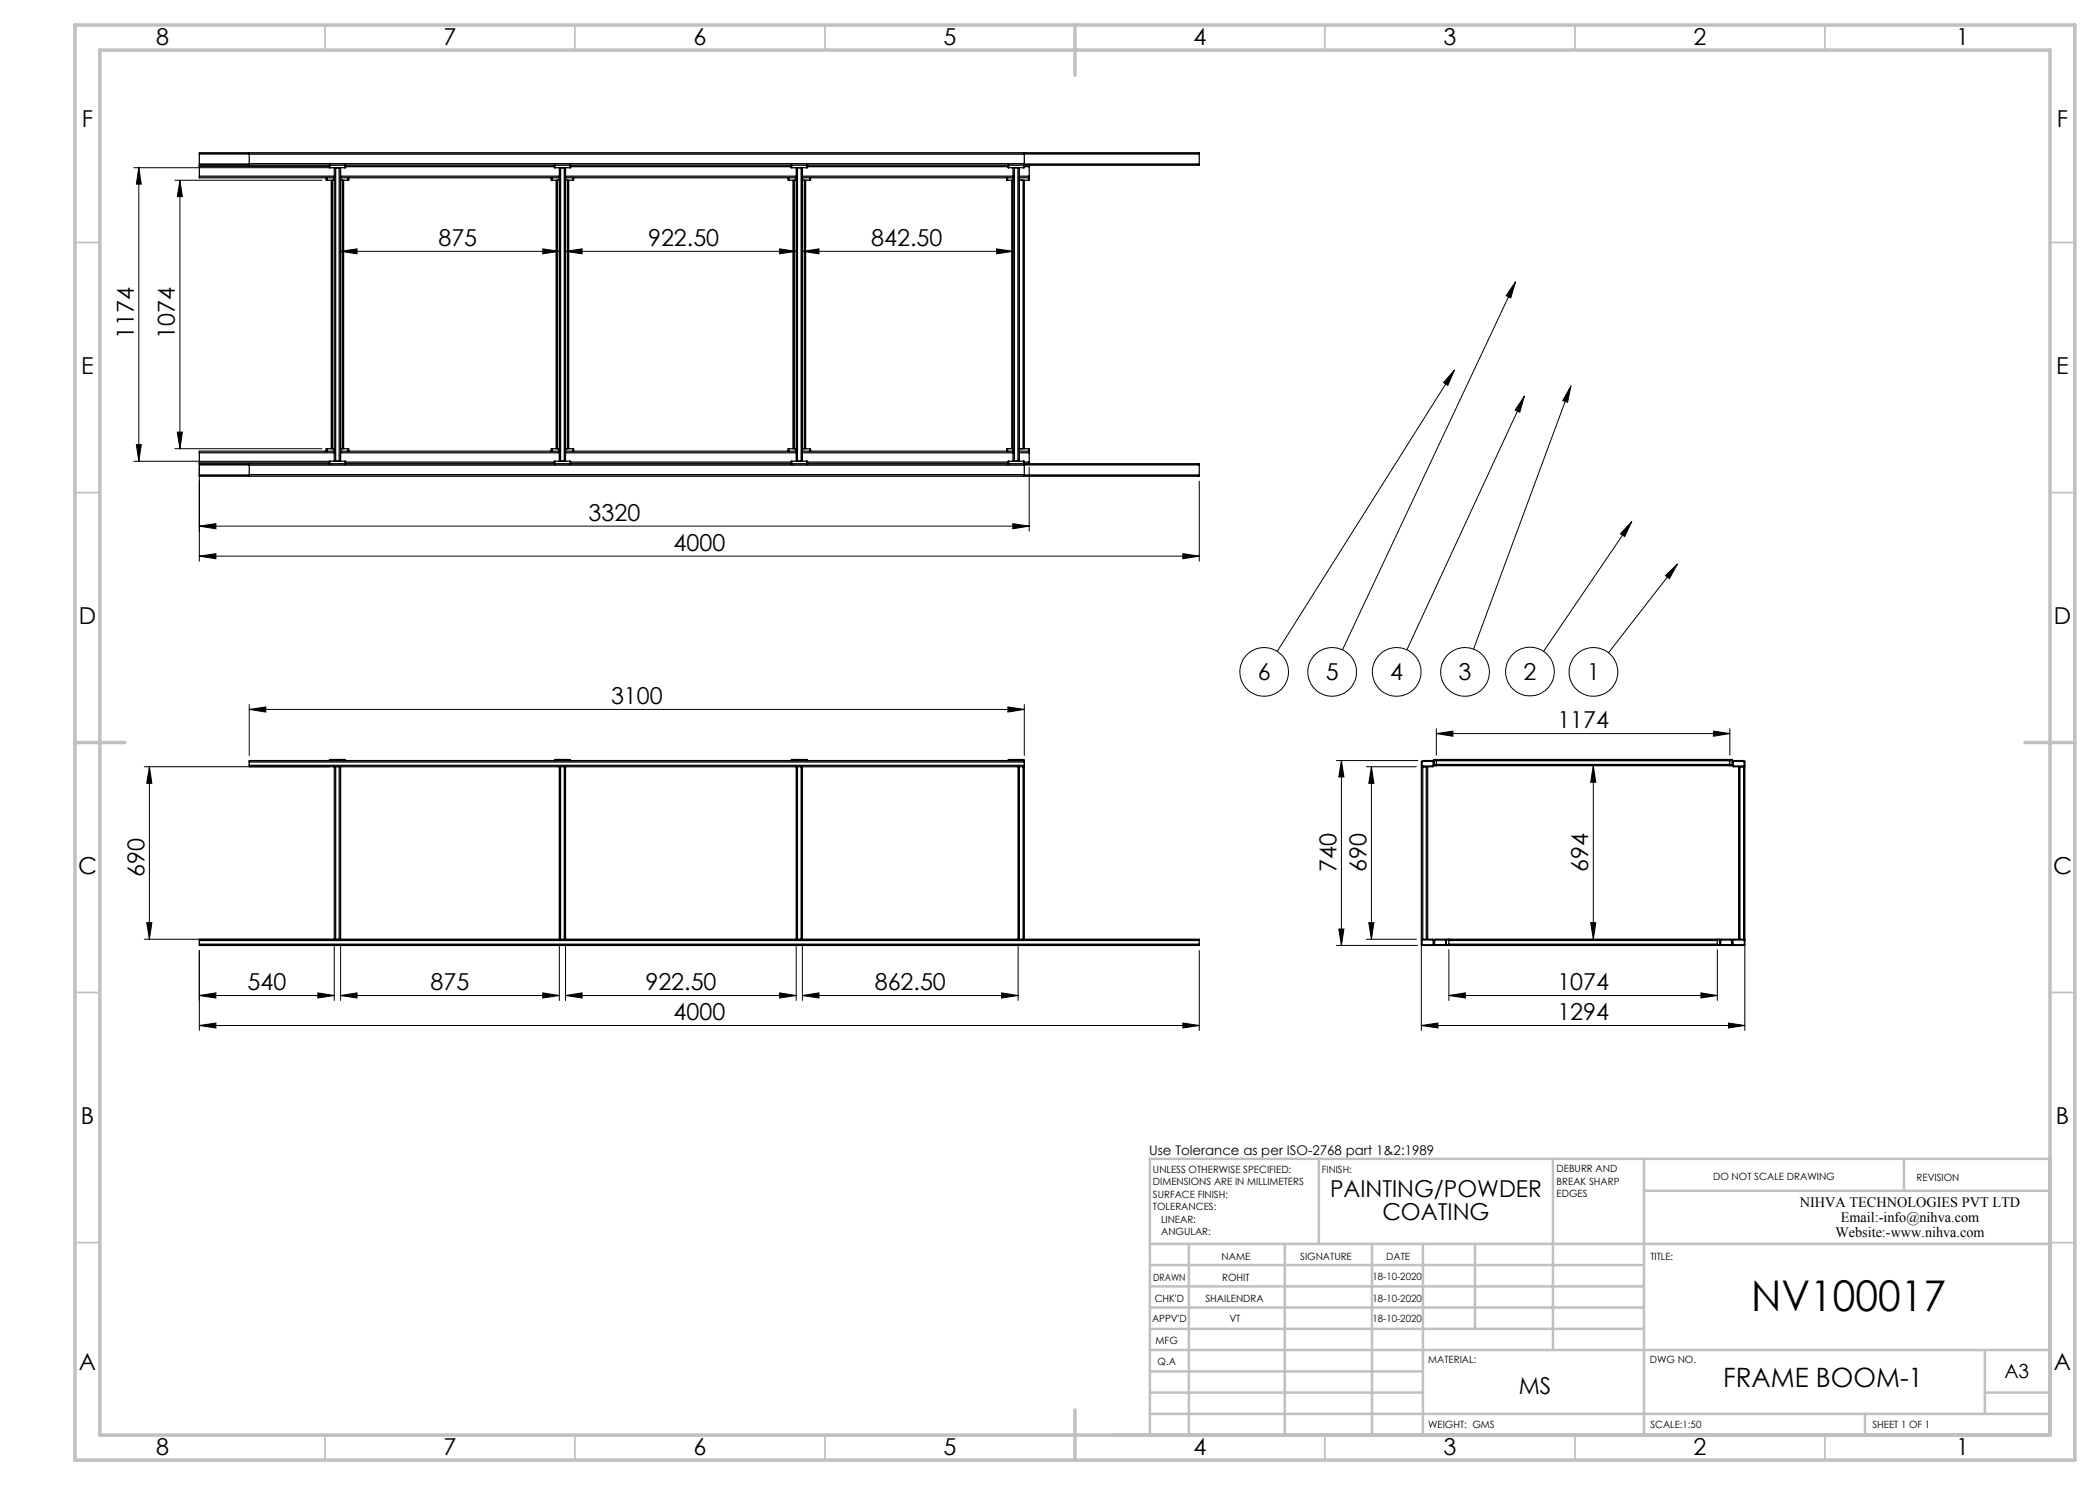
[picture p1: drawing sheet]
<svg xmlns="http://www.w3.org/2000/svg" width="420mm" height="297mm" viewBox="0 0 420 297" stroke-linecap="round" stroke-linejoin="round" font-family="sans-serif">
<g fill="none" stroke="#c0c0c0" stroke-width=".35">
<path d="M65 5v5M115 5v5M165 5v5M265 5v5M315 5v5M365 5v5M15 48.5h5M410 48.5h5M15 98.5h5M410 98.5h5M15 198.5h5M410 198.5h5"/>
<path d="M15 248.5h5M410 248.5h5M65 287v5M115 287v5M165 287v5M265 287v5M315 287v5M365 287v5"/>
</g>
<g fill="none" stroke="#c0c0c0" stroke-width=".5">
<path d="M263.8 231.8v17M310.6 231.8v38.2M328.8 231.8v55.2M328.8 238.2h81.2M380.8 231.8v6.4M410 231.8h-180v55.2M230 248.8h180M230 257.3h98.8M230 253h98.8M237.8 248.8v38.2M257 248.8v38.2M274.4 248.8v38.2"/>
<path d="M284.6 248.8v38.2M295 248.8v17M230 265.8h98.8M230 261.5h98.8M230 278.5h54.6M230 274.3h54.6M230 270h180M397 278.5h13M397 270v12.8M230 282.8h180M373 282.8v4.2"/>
</g>
<path d="M15 5h400v287h-400zM20 10h390v277h-390zM215 5v10M15 148.5h10M405 148.5h10M215 282v10" fill="none" stroke="#c0c0c0" stroke-width=".7"/>
<g fill="none" stroke="#000" stroke-width=".2">
<path d="M26.8 33.5h39.3M27.8 33.5l.5 3.3h-1zM27.8 33.5v58.7M35 36.1h29.4M36 36.1l.5 3.2h-1zM36 36.1v53.6M68.1 50.3l3.3-.5v1zM68.1 50.3h43.8M108.5 49.8l3.4 .5-3.4 .5zM113.1 50.3l3.3-.5v1zM113.1 50.3h46.1M155.9 49.8l3.3 .5-3.3 .5z"/>
<path d="M160.5 50.3l3.3-.5v1zM160.5 50.3h42.1M199.3 49.8l3.3 .5-3.3 .5zM303.1 56.4l-34.6 73.6M303.1 56.4l-.9 3.2-1-.5zM290.9 74l-35.5 56.3M290.9 74l-1.3 3.1-.9-.6zM304.9 79.2l-23.5 50.8M304.9 79.2l-.9 3.2-1-.4zM314.2 77.2l-19.5 52.6M314.2 77.2l-.7 3.3-.9-.4zM26.8 92.2h39.3"/>
<path d="M27.3 88.9h1l-.5 3.3zM35 89.7h29.4M35.5 86.4h1l-.5 3.3zM39.9 93.4v18.9M205.8 93.4v12.9M239.9 96.2v16.1M39.9 105.2l3.3-.5v1.1zM39.9 111.2l3.3-.5v1.1zM39.9 105.2h165.9M39.9 111.2h200M202.6 104.7l3.2 .5-3.2 .6zM236.6 110.7l3.3 .5-3.3 .6z"/>
<path d="M326.4 104.3l-17.7 26M326.4 104.3l-1.5 3-.8-.6zM333.1 115.1l2.4-2.3-1.6 2.9zM335.5 112.8l-13.8 17.8M28.9 153.3h37M29.9 153.3l.5 3.4h-1zM29.9 153.3v34.6M49.8 141.9l3.4-.5v1zM49.8 140.9v10.2M49.8 141.9h155.1M201.6 141.4l3.3 .5-3.3 .5zM204.9 140.9v10.2"/>
<path d="M267.3 152.1h16.3M268.3 152.1l.5 3.3h-1zM268.3 152.1v37M273.3 153.3h10M274.3 153.3l.5 3.4h-1zM274.3 153.3v34.6M287.3 146.7l3.3-.5v1zM287.3 145.7v5.4M287.3 146.7h58.7M318.7 153.1l.5 3.4h-1.1zM318.7 153.1v34.8M342.7 146.2l3.3 .5-3.3 .5z"/>
<path d="M346 145.7v5.4M28.9 187.9h37M29.4 184.5h1l-.5 3.4zM39.9 199.1l3.3-.5v1zM39.9 190.1v16M39.9 199.1h27M63.6 198.6l3.3 .5-3.3 .5zM66.9 188.8v11.3M68.1 199.1l3.3-.5v1zM68.1 199.1h43.8M68.1 188.8v11.3M108.5 198.6l3.4 .5-3.4 .5z"/>
<path d="M111.9 188.8v11.3M113.1 199.1l3.3-.5v1zM113.1 199.1h46.1M113.1 188.8v11.3M155.9 198.6l3.3 .5-3.3 .5zM159.2 188.8v11.3M160.5 199.1l3.3-.5v1zM160.5 199.1h43.1M160.5 188.8v11.3M200.3 198.6l3.3 .5-3.3 .5zM203.6 188.8v11.3M239.9 190.1v16"/>
<path d="M267.3 189.1h16.2M267.8 185.8h1l-.5 3.3zM273.3 187.9h10M273.8 184.5h1l-.5 3.4zM284.3 188.8v17.3M289.8 199.1l3.3-.5v1zM289.8 189.9v10.2M289.8 199.1h53.7M318.1 184.5h1.1l-.5 3.4zM340.2 198.6l3.3 .5-3.3 .5zM343.5 189.9v10.2M349 188.8v17.3"/>
<path d="M39.9 205.1l3.3-.5v1zM39.9 205.1h200M236.6 204.6l3.3 .5-3.3 .5zM284.3 205.1l3.3-.5v1zM284.3 205.1h64.7M345.7 204.6l3.3 .5-3.3 .5z"/>
<circle cx="252.8" cy="134.4" r="4.9"/>
<circle cx="266.4" cy="134.4" r="4.9"/>
<circle cx="279.3" cy="134.4" r="4.9"/>
<circle cx="293" cy="134.4" r="4.9"/>
<circle cx="306" cy="134.3" r="4.9"/>
<circle cx="318.7" cy="134.4" r="4.9"/>
</g>
<g fill="#000">
<path d="M27.8 33.5l.5 3.3h-1zM27.3 88.9h1l-.5 3.3z"/>
<path d="M68.1 50.3l3.3-.5v1zM108.5 49.8l3.4 .5-3.4 .5z"/>
<path d="M113.1 50.3l3.3-.5v1zM155.9 49.8l3.3 .5-3.3 .5zM160.5 50.3l3.3-.5v1zM199.3 49.8l3.3 .5-3.3 .5z"/>
<path d="M290.9 74l-1.3 3.1-.9-.6zM304.9 79.2l-.9 3.2-1-.4zM303.1 56.4l-.9 3.2-1-.5zM326.4 104.3l-1.5 3-.8-.6zM333.1 115.1l2.4-2.3-1.6 2.9zM314.2 77.2l-.7 3.3-.9-.4z"/>
<path d="M29.9 153.3l.5 3.4h-1zM29.4 184.5h1l-.5 3.4zM318.7 153.1l.5 3.4h-1.1zM318.1 184.5h1.1l-.5 3.4z"/>
<path d="M274.3 153.3l.5 3.4h-1zM273.8 184.5h1l-.5 3.4zM36 36.1l.5 3.2h-1zM35.5 86.4h1l-.5 3.3z"/>
<path d="M342.7 146.2l3.3 .5-3.3 .5zM287.3 146.7l3.3-.5v1z"/>
<path d="M39.9 199.1l3.3-.5v1zM63.6 198.6l3.3 .5-3.3 .5zM68.1 199.1l3.3-.5v1zM108.5 198.6l3.4 .5-3.4 .5zM160.5 199.1l3.3-.5v1zM200.3 198.6l3.3 .5-3.3 .5z"/>
<path d="M155.9 198.6l3.3 .5-3.3 .5zM113.1 199.1l3.3-.5v1z"/>
<path d="M267.8 185.8h1l-.5 3.3zM268.3 152.1l.5 3.3h-1z"/>
<path d="M236.6 204.6l3.3 .5-3.3 .5zM39.9 205.1l3.3-.5v1zM201.6 141.4l3.3 .5-3.3 .5zM49.8 141.9l3.4-.5v1zM340.2 198.6l3.3 .5-3.3 .5zM289.8 199.1l3.3-.5v1zM202.6 104.7l3.2 .5-3.2 .6zM39.9 105.2l3.3-.5v1.1zM236.6 110.7l3.3 .5-3.3 .6zM39.9 111.2l3.3-.5v1.1z"/>
<path d="M284.3 205.1l3.3-.5v1zM345.7 204.6l3.3 .5-3.3 .5z"/>
</g>
<g fill="none" stroke="#000" stroke-width=".25">
<path d="M39.9 33.1v.2M39.9 35.2v.4h27M39.9 30.8v-.3h200v.3M39.9 32.8v.3M39.9 30.8v2M39.9 33.3v1.9M39.9 33.3h26M39.9 35.2h27M39.9 30.8h9.9M39.9 32.8h9.9M49.8 30.5v.3M49.8 32.7v.4"/>
<path d="M49.8 30.8v1.9M49.8 32.7h155.1M49.8 30.8h155.1M65.2 35.6v.5h1.7M65.4 35.6v.5M65.9 33.1v.4h3.2v-.4M66 33.1v.4M66.3 36.1v53.6M66.5 36.1v53.6M66.9 33.5v58.7M67.1 33.5v58.7M67.8 33.5v58.7"/>
<path d="M68.1 33.5v58.7M68.1 35.6h43.8M68.1 35.2h43.8M68.5 36.1v53.6M68.7 36.1v53.6M69 33.1v.4M69.1 33.3h41.8M69.6 35.6v.5M69.7 35.6v.5h-1.6M110.2 35.6v.5h1.7M110.4 35.6v.5M110.9 33.1v.4h3.2v-.4"/>
<path d="M111 33.1v.4M111.2 36.1v53.6M111.5 36.1v53.6M111.9 33.5v58.7M112.1 33.5v58.7M112.9 33.5v58.7M113.1 33.5v58.7M113.1 35.6h46.1M113.1 35.2h46.1M113.5 36.1v53.6M113.7 36.1v53.6M113.9 33.1v.4"/>
<path d="M114.1 33.3h44.1M114.6 35.6v.5M114.7 35.6v.5h-1.6M157.6 35.6v.5h1.6M157.8 35.6v.5M158.2 33.1v.4h3.3v-.4M158.4 33.1v.4M158.6 36.1v53.6M158.9 36.1v53.6M159.2 33.5v58.7M159.5 33.5v58.7M160.2 33.5v58.7"/>
<path d="M160.5 33.5v58.7M160.5 35.6h42.1M160.5 35.2h42.1M160.9 36.1v53.6M161.1 36.1v53.6M161.3 33.1v.4M161.5 33.3h40.1M162 35.6v.5M162.1 35.6v.5h-1.6M201.4 35.6v.5h1.2M201.5 35.6v.5M201.8 33.1v.4"/>
<path d="M202.4 36.1v53.6M202.6 33.5v58.7M202.9 33.5v58.7M203.6 33.5v58.7M203.9 33.5v58.7M203.9 35.6h1.9M203.9 35.2h1.9M204.6 36.1v53.6M204.7 33.1v.4M204.9 30.5v.3M204.9 32.7v.8h-3.3v-.4M204.9 30.8v1.9"/>
<path d="M204.9 36.1v53.6M204.9 33.3h.9M204.9 30.8h35M204.9 32.8h35M205.7 35.6v.5M205.8 33.1v.2M205.8 35.2v.4M205.8 33.3v1.9M205.8 35.6v.5h-1.9M239.9 32.8v.3h-200M239.9 30.8v2M39.9 92.4v.3"/>
<path d="M39.9 92.7v.3M39.9 92.7h200v.3M39.9 95v.2h200v-.2M39.9 90.6v1.8M39.9 93v2M39.9 93h200M39.9 90.6h27M39.9 92.4h26M39.9 95h9.9M49.8 92.7v2.2M49.8 94.9v.3M49.8 94.9h155.1"/>
<path d="M65.4 89.7v.5M65.9 92.7v-.5h3.2v.5M66 92.2v.5M66.9 90.2h-27v.4M66.9 89.7h-1.7v.5M68.1 90.2h43.8M68.1 89.7h1.6v.5M68.1 90.6h43.8M69 92.2v.5M69.1 92.4h41.8M69.6 89.7v.5M110.4 89.7v.5"/>
<path d="M110.9 92.7v-.5h3.2v.5M111 92.2v.5M111.9 89.7h-1.7v.5M113.1 90.2h46.1M113.1 89.7h1.6v.5M113.1 90.6h46.1M113.9 92.2v.5M114.1 92.4h44.1M114.6 89.7v.5M157.8 89.7v.5M158.2 92.7v-.5h3.3v.5M158.4 92.2v.5"/>
<path d="M159.2 89.7h-1.6v.5M160.5 89.7h1.6v.5M160.5 90.2h42.1M160.5 90.6h42.1M161.3 92.2v.5M161.5 92.4h40.1M162 89.7v.5M201.5 89.7v.5M201.6 92.7v-.5h3.3v2.7M201.8 92.2v.5M202.6 89.7h-1.2v.5M203.9 90.2h1.9"/>
<path d="M203.9 89.7h1.9v.5M203.9 90.6h1.9M204.7 92.2v.5M204.9 94.9v.3M204.9 92.4h.9M204.9 95h35M205.7 89.7v.5M205.8 90.2v.4M205.8 92.4v.3M205.8 90.6v1.8M239.9 93v2M49.8 153.1v.2h17.1"/>
<path d="M49.8 152.4h155.1M49.8 153.1h155.1M49.8 152.4v.7M65.9 152.1l.1-.2h3l.1 .2M66.9 153.3h.2M66.9 153.3v34.6M67.1 153.3h.7M67.1 153.3v34.6M67.8 153.3h.3M67.8 153.3v34.6M68.1 153.3h43.8M68.1 153.3v34.6"/>
<path d="M110.9 152.1l.1-.2h2.9l.2 .2M111.9 153.3h.2M111.9 153.3v34.6M112.1 153.3h.8M112.1 153.3v34.6M112.9 153.3h.2M112.9 153.3v34.6M113.1 153.3h46.1M113.1 153.3v34.6M158.2 152.1l.2-.2h2.9l.2 .2M159.2 153.3h.3M159.2 153.3v34.6"/>
<path d="M159.5 153.3h.7M159.5 153.3v34.6M160.2 153.3h.3M160.2 153.3v34.6M160.5 153.3h43.1M160.5 153.3v34.6M201.6 152.1l.2-.2h2.9l.2 .2M203.6 153.3h.3M203.6 153.3v34.6M203.9 153.3h.7M203.9 153.3v34.6M204.6 153.3h.3"/>
<path d="M204.6 153.3v34.6M204.9 152.1v.3M204.9 152.1h-155.1v.3M204.9 153.1v.2M204.9 152.4v.7M204.9 153.3v34.6M284.4 152.3h2.1l.1 .9h-2l-.2-.1zM284.6 153.3h2.1l.1-1.4h59.7v1.2l.1 .2h2.1M284.6 153.3h-.3v34.6h.2M284.6 153.3v34.6M285.3 153.3v34.6M285.5 153.3v34.6"/>
<path d="M286.8 152.4l-.2-.3h-2.2l-.1 .2v.8l.3 .2M286.8 153.1h59.7M286.8 153h.5M286.8 152h.5M287.3 152.1h58.7M287.3 152.9h58.7M287.3 151.9v1.2M346 151.9v1.2M346 153h.5M346 152h.5M346.5 152.4l.2-.3h2.1l.2 .2v.9l-.3 .1M346.7 152.3h2l.1 .8-.1 .1h-2l-.1-.1z"/>
<path d="M347.7 153.3v34.6M348 153.3v34.6M348.7 153.3h.3v34.6h-.3M348.7 153.3v34.6M39.9 188.8v.3h200v-.3M39.9 188.1h200M39.9 188.8h200M39.9 188.1v.7M66.9 187.9h-27v.2M66.9 187.9h.2M67.1 187.9h.7M67.8 187.9h.3"/>
<path d="M68.1 187.9h43.8M111.9 187.9h.2M112.1 187.9h.8M112.9 187.9h.2M113.1 187.9h46.1M159.2 187.9h.3M159.5 187.9h.7M160.2 187.9h.3M160.5 187.9h43.1M203.6 187.9h.3M203.9 187.9h.7M204.6 187.9h.3"/>
<path d="M204.9 187.9h35v.2M239.9 188.1v.7M284.3 188l.2-.1h2.2l.1 1-.2 .2h-2.2l-.1-.2zM284.4 188h2.2v.9l-2.1 .1zM286.8 188.1l.2-.2h2l.3 .2M286.8 188.8l.1 .3h2.2l.2-.3M286.9 188.1l2.1-.1 .1 .1v.7l-.1 .1h-2zM289.3 187.9h54.7v1.2h-54.7zM289.3 188.9h.5M289.3 188h.5M289.8 188.1h53.7M289.8 188.8h53.7"/>
<path d="M289.8 187.9v1.2M343.5 188.9h.5M343.5 188h.5M343.5 187.9v1.2M344 188.8l.2 .3h2.1l.2-.3M344 188.1l.2-.2h2l.3 .2M344.1 188.1l2.1-.1 .1 .9h-2.1zM346.6 187.9h2.3l.1 1-.2 .2h-2.2l-.1-.2zM346.6 188h2.2l.1 .9-.1 .1h-2.1z"/>
</g>
<text font-size="8.5" x="350.2" y="262.1">NV100017</text>
<text font-size="5.3" x="344.6" y="277.4">FRAME BOOM-1</text>
<g font-size="4.7">
<text x="31.2" y="9">8</text>
<text x="88.7" y="9">7</text>
<text x="138.7" y="9">6</text>
<text x="188.7" y="9">5</text>
<text x="238.7" y="9">4</text>
<text x="288.7" y="9">3</text>
<text x="338.7" y="9">2</text>
<text x="391.2" y="9">1</text>
<text x="16.4" y="25.5">F</text>
<text x="411.4" y="25.5">F</text>
<text x="87.7" y="49.2">875</text>
<text x="129.6" y="49.2">922.50</text>
<text x="174.3" y="49.2">842.50</text>
<text x="26.8" y="67.8" transform="rotate(-90 26.8 67.8)">1174</text>
<text x="35" y="67.8" transform="rotate(-90 35 67.8)">1074</text>
<text x="16.3" y="74.7">E</text>
<text x="411.2" y="74.7">E</text>
<text x="117.7" y="104.2">3320</text>
<text x="134.7" y="110.2">4000</text>
<text x="15.8" y="124.7">D</text>
<text x="410.8" y="124.7">D</text>
<text x="251.6" y="136">6</text>
<text x="265.2" y="136">5</text>
<text x="278.1" y="136">4</text>
<text x="291.7" y="136">3</text>
<text x="304.7" y="136">2</text>
<text x="317.4" y="136">1</text>
<text x="122.2" y="140.9">3100</text>
<text x="311.5" y="145.7">1174</text>
<text x="15.6" y="174.7">C</text>
<text x="28.9" y="175.4" transform="rotate(-90 28.9 175.4)">690</text>
<text x="267.3" y="174.5" transform="rotate(-90 267.3 174.5)">740</text>
<text x="273.3" y="174.5" transform="rotate(-90 273.3 174.5)">690</text>
<text x="317.7" y="174.5" transform="rotate(-90 317.7 174.5)">694</text>
<text x="410.6" y="174.7">C</text>
<text x="49.5" y="198.1">540</text>
<text x="86.1" y="198.1">875</text>
<text x="129.1" y="198.1">922.50</text>
<text x="175" y="198.1">862.50</text>
<text x="311.5" y="198.1">1074</text>
<text x="134.7" y="204.1">4000</text>
<text x="311.5" y="204.1">1294</text>
<text x="16.2" y="224.7">B</text>
<text x="411.2" y="224.7">B</text>
<text x="266" y="239.5">PAINTING/POWDER</text>
<text x="276.5" y="244">COATING</text>
<text x="15.8" y="274">A</text>
<text x="410.8" y="274">A</text>
<text x="303.7" y="278.9">MS</text>
<text x="31.2" y="291">8</text>
<text x="88.7" y="291">7</text>
<text x="138.7" y="291">6</text>
<text x="188.7" y="291">5</text>
<text x="238.7" y="291">4</text>
<text x="288.7" y="291">3</text>
<text x="338.7" y="291">2</text>
<text x="391.2" y="291">1</text>
</g>
<text font-size="3.9" x="400.9" y="275.5">A3</text>
<g font-size="2.9">
<text x="360" y="241.3">NIHVA TECHNOLOGIES PVT LTD</text>
<text x="368.2" y="244.3">Email:-info@nihva.com</text>
<text x="367.1" y="247.3">Website:-www.nihva.com</text>
</g>
<text font-size="2.7" x="229.8" y="231.1">Use Tolerance as per ISO-2768 part 1&amp;2:1989</text>
<g font-size="2">
<text x="230.6" y="234.6">UNLESS OTHERWISE SPECIFIED:</text>
<text x="230.6" y="237.1">DIMENSIONS ARE IN MILLIMETERS</text>
<text x="230.6" y="239.6">SURFACE FINISH:</text>
<text x="264.4" y="234.6">FINISH:</text>
<text x="311.3" y="234.5">DEBURR AND</text>
<text x="311.3" y="237">BREAK SHARP</text>
<text x="311.3" y="239.5">EDGES</text>
<text x="342.6" y="236">DO NOT SCALE DRAWING</text>
<text x="383.3" y="236.2">REVISION</text>
<text x="230.6" y="242.1">TOLERANCES:</text>
<text x="232.2" y="244.6">LINEAR:</text>
<text x="232.2" y="247.1">ANGULAR:</text>
<text x="244.3" y="252">NAME</text>
<text x="260" y="251.9">SIGNATURE</text>
<text x="277.2" y="251.9">DATE</text>
<text x="330.1" y="251.9">TITLE:</text>
<text x="230.6" y="256.1">DRAWN</text>
<text x="244.4" y="256.1">ROHIT</text>
<text x="274.5" y="255.9">18-10-2020</text>
<text x="230.9" y="260.3">CHK'D</text>
<text x="241.1" y="260.3">SHAILENDRA</text>
<text x="274.5" y="260.3">18-10-2020</text>
<text x="230.4" y="264.4">APPV'D</text>
<text x="231.1" y="268.8">MFG</text>
<text x="245.9" y="264.4">VT</text>
<text x="274.5" y="264.4">18-10-2020</text>
<text x="231.5" y="273">Q.A</text>
<text x="285.6" y="272.5">MATERIAL:</text>
<text x="330" y="272.5">DWG NO.</text>
<text x="285.6" y="285.5">WEIGHT: GMS</text>
<text x="330.1" y="285.6">SCALE:1:50</text>
<text x="374.5" y="285.6">SHEET 1 OF 1</text>
</g>
</svg>
